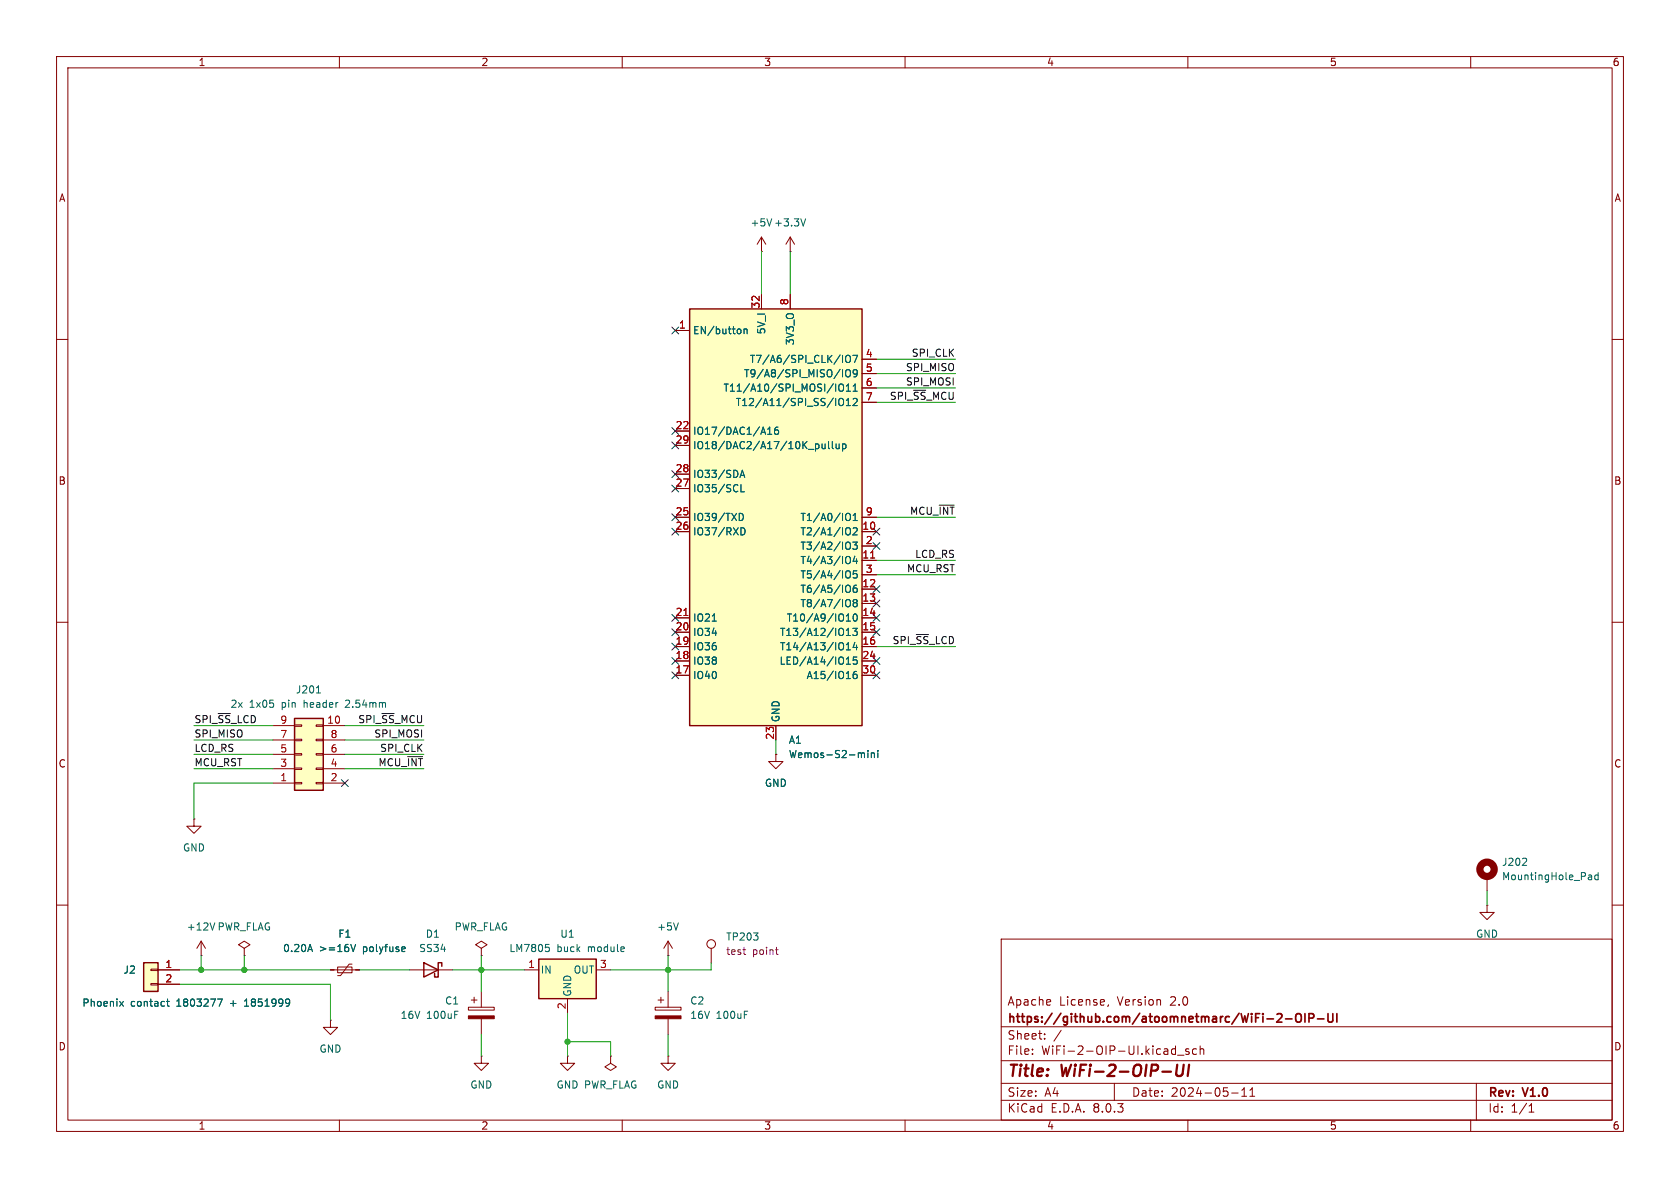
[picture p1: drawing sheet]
<svg xmlns="http://www.w3.org/2000/svg" width="297mm" height="210mm" viewBox="0 0 297 210" stroke-linecap="round" stroke-linejoin="round" font-family="sans-serif">
<g fill="none" stroke="#840000" stroke-width=".18">
<path d="M10 10h277v190h-277zM12 12h273v186h-273zM60 10v2M110 10v2M160 10v2M210 10v2M260 10v2M10 60h2M139.7 44.5h.1M139.7 41.9l-.8 1.3M139.7 41.9v2.6M139.7 41.9l.8 1.3"/>
<path d="M285 60h2M10 110h2M285 110h2M137.2 133.4v1.2h1.2l-1.2 1.3-1.3-1.3h1.3M137.2 133.4h.1M10 160h2M34.3 144.8v1.3h1.3l-1.3 1.2-1.3-1.2h1.3M34.3 144.8h.1M285 160h2M58.4 171.5h5.1M59.7 170.9h2.5v1.1h-2.5zM62.2 170.4h-.5l-1.5 2.1h-.5"/>
<path d="M82.8 178.1h4.6v.5h-4.6zM83.3 176.8h1M83.8 176.3v1M85.1 175.3v2.8M115.8 178.1h4.6v.5h-4.6zM116.3 176.8h1M116.8 176.3v1M118.1 175.3v2.8M177 166h108v32h-108zM185.7 176.8v.3l-.7 .1M196 177.6l-.2 .3M58.4 180.3v1.3h1.3l-1.3 1.3-1.3-1.3h1.3"/>
<path d="M58.4 180.3h.1M60 198v2M85.1 180.1v2.8M100.3 186.7v1.3h-1.2l1.2 1.2 1.3-1.2h-1.3M100.3 186.7h.1M107.9 186.7v1.3l1.1 .6-1.1 .6-1-.6 1-.6M107.9 186.7h.1M110 198v2M118.1 180.1v2.8M160 198v2M177 194.5h108M177 191.5h108"/>
<path d="M177 187.5h108M177 181.5h108M182.5 186.3v.1M182.5 185.5v.1M184.7 183.6v.1M184.7 182.8v.1M187.6 182.1l-1.3 2M197 191.5v3M207.4 185.4l.4 .1M207.8 184.9v1.5M207.8 186.3l-.4 .1M208.2 186.5h1.1"/>
<path d="M210 198v2M210.2 185.5l-.4-.1-.2 .2 .1 .2 .5 .2v.3h-.6M211.5 185.5l-.4-.1-.3 .3v.4l.2 .2h.5M212.2 185.5l.2-.1 .3 .1 .1 .9M212.2 184.9v1.5M217.7 193.2h1.2M219.5 193.8h.9M219.5 192.7l.5-.4v1.5M221 193.8h.8M221 192.7l.4-.4v1.5M260 198v2M261 191.5v6.5"/>
<path d="M270.3 196.6h.9M270.3 195.5l.4-.4v1.5"/>
</g>
<path d="M205.5 189.4h1.5M208.1 188.2l-.2 1.6 .2 .3a.66 .66 0 0 0 1-.3l.2-1.6M210.2 188.2l-.2 2" fill="none" stroke="#840000" stroke-width=".4"/>
<path d="M225.8 179.3l.5-.1 .3 .1v.3l-.9 1.1h.9M229.3 179.3a.5 .5 0 0 1 .5-.1 .5 .5 0 0 1 .3 .5v.5a.5 .5 0 0 1-.5 .5 .5 .5 0 0 1-.5-.5v-.5zM230.7 179.2v1.5M231.4 180l.7-.1 .2-.2-.1-.4-.2-.1h-.6v1.5M234.8 179.2v1.2l.3 .3 .4-.1 .1-.2v-1.2M236.3 179.2v1.5M227.3 180.1h1.1M232.9 180.1h1.2" fill="none" stroke="#840000" stroke-width=".3"/>
<path d="M142.4 38.7l-.4 1.2M54.8 166.9l.4 1.3M62 166.9l.4 1.3 .5-1.3M71.2 167.4h.4v.3l-.6 .1M71.6 168.2h-.4" fill="none" stroke="#006464" stroke-width=".18"/>
<g fill="#840000" stroke="#840000" stroke-width=".18">
<path d="M82.8 179.6h4.6v.5h-4.6z"/>
<path d="M115.8 179.6h4.6v.5h-4.6z"/>
</g>
<path d="M52.1 127h5v12.7h-5z" fill="#ffffc2"/>
<g fill="none" stroke="#840000" stroke-width=".18">
<path d="M48.3 138.4h3.8M48.3 128.3h3.8M48.3 135.9h3.8M48.3 133.4h3.8M48.3 130.8h3.8M52.1 128.1h1.2v.3h-1.2zM52.1 130.7h1.2v.2h-1.2zM52.1 133.2h1.2v.3h-1.2zM52.1 135.8h1.2v.2h-1.2zM52.1 138.3h1.2v.3h-1.2zM55.9 128.1h1.2v.3h-1.2zM55.9 130.7h1.2v.2h-1.2z"/>
<path d="M55.9 133.2h1.2v.3h-1.2zM55.9 135.8h1.2v.2h-1.2zM55.9 138.3h1.2v.3h-1.2zM57.1 138.4h3.9M57.1 128.3h3.9M57.1 135.9h3.9M57.1 133.4h3.9M57.1 130.8h3.9M118.1 168.9h.1M118.1 166.4l-.8 1.2M118.1 166.4v2.5M118.1 166.4l.8 1.2"/>
</g>
<path d="M52.1 127h5v12.7h-5z" fill="none" stroke="#840000" stroke-width=".25"/>
<path d="M55.9 122.5h.8M119.9 163.1l-.4 1.3" fill="none" stroke="#006464" stroke-width=".18"/>
<path d="M121.9 54.6h30.5v73.7h-30.5z" fill="#ffffc2"/>
<path d="M121.9 54.6h30.5v73.7h-30.5z" fill="none" stroke="#840000" stroke-width=".25"/>
<g fill="none" stroke="#840000" stroke-width=".18">
<path d="M119.4 58.4h2.5M134.6 52.1v2.5M139.7 52.1v2.5M119.4 76.2h2.5M119.4 78.7h2.5M152.4 63.5h2.5M152.4 66h2.5M152.4 68.6h2.5M152.4 71.1h2.5M119.4 94h2.5M119.4 91.4h2.5M119.4 86.4h2.5"/>
<path d="M119.4 83.8h2.5M152.4 94h2.5M152.4 99.1h2.5M152.4 96.5h2.5M152.4 91.4h2.5M119.4 109.2h2.5M119.4 111.8h2.5M119.4 114.3h2.5M119.4 119.4h2.5M119.4 116.8h2.5M152.4 104.1h2.5M152.4 106.7h2.5"/>
<path d="M152.4 109.2h2.5M152.4 111.8h2.5M152.4 114.3h2.5M152.4 119.4h2.5M152.4 116.8h2.5M152.4 101.6h2.5M137.2 128.3v2.5M125.7 167.6v2.6"/>
<circle cx="125.7" cy="166.9" r=".76"/>
</g>
<g fill="none" stroke="#006464" stroke-width=".18">
<path d="M130.8 58.2l.2 .2v.4l-.2 .2M131.5 58.3l.2-.1h.3l.1 .8M131.5 58.2v.8M135.7 76.8h.7M135.7 75.9l.4-.4v1.3M137.5 75.5l-.3 .1a.85 .85 0 0 0 0 1.2l.4-.1v-.5l-.2-.2-.4 .1-.1 .1M145.3 78.5l.1 .8h.3l.2-.1M145.9 78.5v.8M146.5 78v1.1l.2 .2M147.1 78v1.1l.2 .2M147.8 78.5l.1 .8h.3l.2-.1M148.4 78.5v.8"/>
<path d="M148.5 68l.1-.1a.43 .43 0 0 1 .5 .4v.4a.42 .42 0 0 1-.4 .5 .42 .42 0 0 1-.4-.5v-.4zM148.5 70.5l.1-.1a.43 .43 0 0 1 .5 .5v.4a.42 .42 0 0 1-.4 .4 .42 .42 0 0 1-.4-.4v-.4zM148.9 62.8v1.3M148.9 65.3v1.3M149 78.5h.3l.3 .2-.2 .6h-.4M149 78.5v1.2M149.6 68.3l.4-.4v1.3M149.6 70.8l.4-.4v1.3M149.6 69.2h.7M149.6 71.7h.7M149.7 62.9l.1-.1a.43 .43 0 0 1 .5 .4v.5a.42 .42 0 0 1-.4 .4 .42 .42 0 0 1-.4-.4v-.5zM149.7 65.4l.1-.1a.43 .43 0 0 1 .5 .5v.4a.42 .42 0 0 1-.4 .4 .42 .42 0 0 1-.4-.4v-.4z"/>
<path d="M150.8 62.8h.8l-.5 1.3M150.8 70.6l.5-.2 .2 .4-.7 .9h.7M150.8 69.2h.7M150.8 68.3l.4-.4v1.3M151.5 65.9l-.2 .2h-.4l-.1-.2 .1-.5 .4-.1 .2 .2a.84 .84 0 0 1-.3 1.1h-.3M130.7 90.7a.64 .64 0 0 1 .7 .7 .64 .64 0 0 1-.7 .6M130.8 84.4l.4-1.3 .5 1.3M130.9 84h.6M131 85.7v1.2h.6M131 93.3a.64 .64 0 0 1 .7 .6 .64 .64 0 0 1-.7 .7M149.7 90.8l.1-.1a.43 .43 0 0 1 .5 .5v.4a.42 .42 0 0 1-.2 .4 .42 .42 0 0 1-.4 0M149.8 93.3a.43 .43 0 0 1 .5 .4v.4a.43 .43 0 0 1-.5 .5"/>
<path d="M149.8 95.8a.43 .43 0 0 1 .5 .5v.4a.43 .43 0 0 1-.5 .4M149.8 98.4a.43 .43 0 0 1 .5 .4v.4a.43 .43 0 0 1-.5 .4M150.8 95.8h.7l-.4 .5 .4 .1v.6l-.2 .1-.5-.1M150.8 93.4l.5-.1 .2 .4-.7 .9h.7M150.8 92h.7M150.8 91.1l.4-.4v1.3M151.1 98.3l-.3 .9h.8M151.4 98.8v.8M125.9 109.8h.7M149.6 109.8h.7M149.6 108.9l.4-.4v1.3M149.6 111.4l.4-.3v1.2"/>
<path d="M149.6 114l.4-.4v1.3M149.6 116.5l.4-.4v1.3M149.6 112.3h.7M149.6 114.9h.7M149.6 117.4h.7M149.8 100.9a.43 .43 0 0 1 .5 .4v.5a.43 .43 0 0 1-.5 .4M149.8 103.4a.43 .43 0 0 1 .5 .5v.4a.43 .43 0 0 1-.5 .4M149.8 106a.43 .43 0 0 1 .5 .4v.4a.43 .43 0 0 1-.5 .5M150.8 111.1h.7l-.4 .5 .4 .1v.5l-.2 .1-.5-.1M150.9 108.7l.2-.2a.68 .68 0 0 1 .5 .7 .68 .68 0 0 1-.5 .6l-.2-.1-.1-.4zM151.1 106.5l-.3-.2 .3-.3h.2l.2 .2-.2 .3M151.1 106.5l-.3 .3 .1 .3 .2 .2 .3-.1 .1-.2v-.2l-.2-.3"/>
<path d="M151.1 106.5h.2M151.1 113.5l-.3 1h.8M151.4 103.4l-.3 .1a.86 .86 0 0 0 0 1.2l.4-.1v-.4l-.2-.3-.4 .1-.1 .2M151.4 118.7l-.3 .1a.86 .86 0 0 0 0 1.2l.4-.2v-.4l-.2-.2h-.4l-.1 .2M151.4 114v.9M151.5 100.9h-.6l-.1 .6 .2-.1 .4 .1 .1 .1v.5l-.2 .1-.5-.1M151.5 116.1h-.6l-.1 .7 .2-.2 .4 .1 .1 .2v.4l-.2 .1-.5-.1M152.3 133.1h.5v.8M153.4 132.7v.1M153.4 133.1v.8M154 133.2l.2-.1h.3l.1 .8M154 133.1v.8"/>
<path d="M155.2 132.7v.1M155.2 133.1v.8"/>
</g>
<path d="M153.9 98.6h.7M120.9 108.8h.7" fill="none" stroke="#a90000" stroke-width=".18"/>
<path d="M131.3 167.9h.5M131.7 168.7h.1M137.1 167.9h.5M137.3 168.7h.3" fill="none" stroke="#840084" stroke-width=".18"/>
<path d="M95.2 169.5h10.2v7h-10.2z" fill="#ffffc2"/>
<path d="M95.2 169.5h10.2v7h-10.2z" fill="none" stroke="#840000" stroke-width=".25"/>
<path d="M262.9 154.9v2.6M35.6 168.9h.1M35.6 166.4l-.8 1.2M35.6 166.4v2.5M35.6 166.4l.7 1.2M92.7 171.5h2.5M100.3 176.5v2.6M105.4 171.5h2.5" fill="none" stroke="#840000" stroke-width=".18"/>
<path d="M269.8 151.8l.1 .2-.1 .3-.7 .7h.8M281 154.7h.2l.2 .2v.6M281.4 155.5h-.4M281.4 155h-.4M282.5 154.7h-.3l-.3 .2 .2 .6h.4M282.5 154.2v1.3M38 163.1l-.4 1.3M96.5 166.9h.6M96.9 167.4l.2 .3v.3l-.2 .2" fill="none" stroke="#006464" stroke-width=".18"/>
<circle cx="262.9" cy="153.7" r="1.27" fill="none" stroke="#840000" stroke-width="1.3"/>
<path d="M25.4 170.2h2.5v5.1h-2.5z" fill="#ffffc2"/>
<g fill="none" stroke="#840000" stroke-width=".18">
<path d="M119.4 58.4h2.5M134.6 44.5h.1M134.6 41.9l-.7 1.3M134.6 41.9v2.6M134.6 52.1v2.5M134.6 41.9l.8 1.3M139.7 52.1v2.5M119.4 76.2h2.5M119.4 78.7h2.5M152.4 63.5h2.5M152.4 66h2.5M152.4 68.6h2.5"/>
<path d="M152.4 71.1h2.5M119.4 94h2.5M119.4 91.4h2.5M119.4 86.4h2.5M119.4 83.8h2.5M152.4 94h2.5M152.4 99.1h2.5M152.4 96.5h2.5M152.4 91.4h2.5M119.4 109.2h2.5M119.4 111.8h2.5M119.4 114.3h2.5"/>
<path d="M119.4 119.4h2.5M119.4 116.8h2.5M152.4 104.1h2.5M152.4 106.7h2.5M152.4 109.2h2.5M152.4 111.8h2.5M152.4 114.3h2.5M152.4 119.4h2.5M152.4 116.8h2.5M152.4 101.6h2.5M137.2 133.4h.1M137.2 128.3v2.5"/>
<path d="M26.7 173.9h1.2v.2h-1.2zM26.7 171.3h1.2v.3h-1.2zM27.9 171.5h3.8M27.9 174h3.8M43.2 167.6l1-.6-1-.6-1 .6 1 .6v1.3M43.2 168.9h.1M58.4 171.5h.7M62.9 171.5h.6M72.4 171.5h7.6M85.1 167.6l1-.6-1-.6-1 .6 1 .6v1.3M85.1 168.9h.1M262.9 160v1.3h-1.3l1.3 1.3 1.3-1.3h-1.3"/>
<path d="M262.9 160h.1M85.1 186.7v1.3h-1.3l1.3 1.2 1.3-1.2h-1.3M85.1 186.7h.1M118.1 186.7v1.3h-1.3l1.3 1.2 1.3-1.2h-1.3M118.1 186.7h.1"/>
</g>
<path d="M25.4 170.2h2.5v5.1h-2.5zM74.9 170.2l2.6 1.3-2.6 1.2zM78.1 170.8v-.6h-.6v2.5h-.7v-.6" fill="none" stroke="#840000" stroke-width=".25"/>
<g fill="none" stroke="#006464" stroke-width=".18">
<path d="M130.8 58.2l.2 .2v.4l-.2 .2M131.5 58.3l.2-.1h.3l.1 .8M131.5 58.2v.8M135.7 76.8h.7M135.7 75.9l.4-.4v1.3M137.5 75.5l-.3 .1a.85 .85 0 0 0 0 1.2l.4-.1v-.5l-.2-.2-.4 .1-.1 .1M145.3 78.5l.1 .8h.3l.2-.1M145.9 78.5v.8M146.5 78v1.1l.2 .2M147.1 78v1.1l.2 .2M147.8 78.5l.1 .8h.3l.2-.1M148.4 78.5v.8"/>
<path d="M148.5 68l.1-.1a.43 .43 0 0 1 .5 .4v.4a.42 .42 0 0 1-.4 .5 .42 .42 0 0 1-.4-.5v-.4zM148.5 70.5l.1-.1a.43 .43 0 0 1 .5 .5v.4a.42 .42 0 0 1-.4 .4 .42 .42 0 0 1-.4-.4v-.4zM148.9 62.8v1.3M148.9 65.3v1.3M149 78.5h.3l.3 .2-.2 .6h-.4M149 78.5v1.2M149.6 68.3l.4-.4v1.3M149.6 70.8l.4-.4v1.3M149.6 69.2h.7M149.6 71.7h.7M149.7 62.9l.1-.1a.43 .43 0 0 1 .5 .4v.5a.42 .42 0 0 1-.4 .4 .42 .42 0 0 1-.4-.4v-.5zM149.7 65.4l.1-.1a.43 .43 0 0 1 .5 .5v.4a.42 .42 0 0 1-.4 .4 .42 .42 0 0 1-.4-.4v-.4z"/>
<path d="M150.8 62.8h.8l-.5 1.3M150.8 70.6l.5-.2 .2 .4-.7 .9h.7M150.8 69.2h.7M150.8 68.3l.4-.4v1.3M151.5 65.9l-.2 .2h-.4l-.1-.2 .1-.5 .4-.1 .2 .2a.84 .84 0 0 1-.3 1.1h-.3M130.7 90.7a.64 .64 0 0 1 .7 .7 .64 .64 0 0 1-.7 .6M130.8 84.4l.4-1.3 .5 1.3M130.9 84h.6M131 85.7v1.2h.6M131 93.3a.64 .64 0 0 1 .7 .6 .64 .64 0 0 1-.7 .7M149.7 90.8l.1-.1a.43 .43 0 0 1 .5 .5v.4a.42 .42 0 0 1-.2 .4 .42 .42 0 0 1-.4 0M149.8 93.3a.43 .43 0 0 1 .5 .4v.4a.43 .43 0 0 1-.5 .5"/>
<path d="M149.8 95.8a.43 .43 0 0 1 .5 .5v.4a.43 .43 0 0 1-.5 .4M149.8 98.4a.43 .43 0 0 1 .5 .4v.4a.43 .43 0 0 1-.5 .4M150.8 95.8h.7l-.4 .5 .4 .1v.6l-.2 .1-.5-.1M150.8 93.4l.5-.1 .2 .4-.7 .9h.7M150.8 92h.7M150.8 91.1l.4-.4v1.3M151.1 98.3l-.3 .9h.8M151.4 98.8v.8M125.9 109.8h.7M149.6 109.8h.7M149.6 108.9l.4-.4v1.3M149.6 111.4l.4-.3v1.2"/>
<path d="M149.6 114l.4-.4v1.3M149.6 116.5l.4-.4v1.3M149.6 112.3h.7M149.6 114.9h.7M149.6 117.4h.7M149.8 100.9a.43 .43 0 0 1 .5 .4v.5a.43 .43 0 0 1-.5 .4M149.8 103.4a.43 .43 0 0 1 .5 .5v.4a.43 .43 0 0 1-.5 .4M149.8 106a.43 .43 0 0 1 .5 .4v.4a.43 .43 0 0 1-.5 .5M150.8 111.1h.7l-.4 .5 .4 .1v.5l-.2 .1-.5-.1M150.9 108.7l.2-.2a.68 .68 0 0 1 .5 .7 .68 .68 0 0 1-.5 .6l-.2-.1-.1-.4zM151.1 106.5l-.3-.2 .3-.3h.2l.2 .2-.2 .3M151.1 106.5l-.3 .3 .1 .3 .2 .2 .3-.1 .1-.2v-.2l-.2-.3"/>
<path d="M151.1 106.5h.2M151.1 113.5l-.3 1h.8M151.4 103.4l-.3 .1a.86 .86 0 0 0 0 1.2l.4-.1v-.4l-.2-.3-.4 .1-.1 .2M151.4 118.7l-.3 .1a.86 .86 0 0 0 0 1.2l.4-.2v-.4l-.2-.2h-.4l-.1 .2M151.4 114v.9M151.5 100.9h-.6l-.1 .6 .2-.1 .4 .1 .1 .1v.5l-.2 .1-.5-.1M151.5 116.1h-.6l-.1 .7 .2-.2 .4 .1 .1 .2v.4l-.2 .1-.5-.1M152.3 133.1h.5v.8M153.4 132.7v.1M153.4 133.1v.8M154 133.2l.2-.1h.3l.1 .8M154 133.1v.8"/>
<path d="M155.2 132.7v.1M155.2 133.1v.8M21.2 177l.6 .9M21.8 177l-.6 .9M29.4 177h.5M29.6 176.6v1.1l.3 .2M38.4 176.6h.9l-.5 1.3M43.2 177.9h.8M43.3 176.9l-.1 .1M51.1 176.7a1.07 1.07 0 0 1-.1 1.1M51.2 177.1l-.1 .2M54.8 166.9l.4 1.3"/>
<path d="M62 166.9l.4 1.3 .5-1.3M71.2 167.4h.4v.3l-.6 .1M71.6 168.2h-.4"/>
</g>
<g fill="none" stroke="#009600" stroke-width=".18">
<path d="M134.6 44.5v7.6M139.7 44.5v7.6M154.9 66h14M154.9 71.1h14M154.9 63.5h14M154.9 68.6h14M154.9 91.4h14M154.9 99.1h14M154.9 114.3h14M154.9 101.6h14M34.3 128.3h14M34.3 133.4h14"/>
<path d="M34.3 135.9h14M34.3 130.8h14M48.3 138.4h-14v6.4M61 128.3h13.9M61 133.4h13.9M61 135.9h13.9M61 130.8h13.9M137.2 130.8v2.6M262.9 157.5v2.5M31.7 171.5h26.7M31.7 174h26.7v6.3M35.6 168.9v2.6"/>
<path d="M43.2 168.9v2.6M63.5 171.5h8.9M80 171.5h12.7M85.1 168.9v6.4M100.3 179.1v7.6M118.1 168.9v6.4M125.7 170.2v1.3h-17.8M85.1 182.9v3.8M100.3 184.2h7.6v2.5M118.1 182.9v3.8"/>
</g>
<g fill="none" stroke="#000084" stroke-width=".18">
<path d="M118.8 57.8l1.2 1.2M120 57.8l-1.2 1.2M118.8 78.1l1.2 1.2M118.8 75.6l1.2 1.2M120 78.1l-1.2 1.2M120 75.6l-1.2 1.2M118.8 83.2l1.2 1.2M118.8 85.8l1.2 1.2M118.8 90.8l1.2 1.2M118.8 93.4l1.2 1.2M120 83.2l-1.2 1.2M120 85.8l-1.2 1.2"/>
<path d="M120 90.8l-1.2 1.2M120 93.4l-1.2 1.2M154.3 93.4l1.2 1.2M154.3 95.9l1.2 1.2M155.5 93.4l-1.2 1.2M155.5 95.9l-1.2 1.2M118.8 113.7l1.2 1.2M118.8 118.8l1.2 1.2M118.8 108.6l1.2 1.2M118.8 116.2l1.2 1.2M118.8 111.2l1.2 1.2M120 113.7l-1.2 1.2"/>
<path d="M120 118.8l-1.2 1.2M120 108.6l-1.2 1.2M120 116.2l-1.2 1.2M120 111.2l-1.2 1.2M154.3 108.6l1.2 1.2M154.3 106.1l1.2 1.2M154.3 116.2l1.2 1.2M154.3 111.2l1.2 1.2M154.3 103.5l1.2 1.2M154.3 118.8l1.2 1.2M155.5 108.6l-1.2 1.2M155.5 106.1l-1.2 1.2"/>
<path d="M155.5 116.2l-1.2 1.2M155.5 111.2l-1.2 1.2M155.5 103.5l-1.2 1.2M155.5 118.8l-1.2 1.2M60.4 137.8l1.2 1.2M61.6 137.8l-1.2 1.2"/>
</g>
<path d="M153.9 98.6h.7M120.9 108.8h.7" fill="none" stroke="#a90000" stroke-width=".18"/>
<g fill="#009600" stroke="#009600" stroke-width=".18">
<circle cx="118.1" cy="171.5" r=".46"/>
<circle cx="85.1" cy="171.5" r=".46"/>
<circle cx="100.3" cy="184.2" r=".46"/>
<circle cx="43.2" cy="171.5" r=".46"/>
<circle cx="35.6" cy="171.5" r=".46"/>
</g>
<g font-size="2.8" fill="#840000">
<text x="178" y="190.9">Title:</text>
<text x="187.7" y="190.9">WiFi-2-OIP-UI</text>
</g>
<g font-size="2.1" fill="#840000">
<text x="178" y="178">Apache</text>
<text x="187.2" y="178">License,</text>
<text x="197.6" y="178">Version</text>
<text x="207" y="178">2.0</text>
<text x="178" y="184">Sheet:</text>
<text x="178" y="181.2">https://github.com/atoomnetmarc/WiFi-2-OIP-UI</text>
<text x="178" y="186.7">File:</text>
<text x="184.1" y="186.7">WiFi-2-OIP-UI.kicad_sch</text>
<text x="178" y="196.9">KiCad</text>
<text x="178" y="194.1">Size:</text>
<text x="184.7" y="194.1">A4</text>
<text x="185.7" y="196.9">E.D.A.</text>
<text x="193.3" y="196.9">8.0.3</text>
<text x="200" y="194.1">Date:</text>
<text x="207" y="194.1">2024-05-11</text>
<text x="263" y="194.3">Rev:</text>
<text x="263" y="196.9">Id:</text>
<text x="267.1" y="196.9">1/1</text>
<text x="269.4" y="194.3">V1.0</text>
</g>
<g font-size="1.8" fill="#840000">
<text x="35" y="11.9">1</text>
<text x="85" y="11.9">2</text>
<text x="135" y="11.9">3</text>
<text x="185" y="11.9">4</text>
<text x="235" y="11.9">5</text>
<text x="285" y="11.9">6</text>
<text x="10.3" y="35.9">A</text>
<text x="285.3" y="35.9">A</text>
<text x="10.3" y="85.9">B</text>
<text x="285.3" y="85.9">B</text>
<text x="10.3" y="135.9">C</text>
<text x="285.3" y="135.9">C</text>
<text x="10.3" y="185.9">D</text>
<text x="285.3" y="185.9">D</text>
<text x="35" y="199.9">1</text>
<text x="85" y="199.9">2</text>
<text x="135" y="199.9">3</text>
<text x="185" y="199.9">4</text>
<text x="235" y="199.9">5</text>
<text x="285" y="199.9">6</text>
</g>
<g font-size="1.8" fill="#006464">
<text x="132.6" y="40.2">+5V +3.3V</text>
<text x="122.4" y="59.3">EN/button</text>
<text x="135.5" y="59.2" transform="rotate(-90 135.5 59.2)">5V_I</text>
<text x="132.5" y="64.4">T7/A6/SPI_CLK/IO7</text>
<text x="140.6" y="61.1" transform="rotate(-90 140.6 61.1)">3V3_O</text>
<text x="127.8" y="69.4">T11/A10/SPI_MOSI/IO11</text>
<text x="130" y="72">T12/A11/SPI_SS/IO12</text>
<text x="131.4" y="66.9">T9/A8/SPI_MISO/IO9</text>
<text x="122.4" y="77.1">IO17/DAC1/A16</text>
<text x="122.4" y="79.6">IO18/DAC2/A17/10K_pullup</text>
<text x="122.4" y="87.2">IO35/SCL</text>
<text x="122.4" y="84.7">IO33/SDA</text>
<text x="122.4" y="92.3">IO39/TXD</text>
<text x="122.4" y="94.8">IO37/RXD</text>
<text x="141.4" y="94.8">T2/A1/IO2</text>
<text x="141.4" y="92.3">T1/A0/IO1</text>
<text x="141.4" y="99.9">T4/A3/IO4</text>
<text x="141.4" y="97.4">T3/A2/IO3</text>
<text x="141.4" y="105">T6/A5/IO6</text>
<text x="141.4" y="107.5">T8/A7/IO8</text>
<text x="141.4" y="102.5">T5/A4/IO5</text>
<text x="122.4" y="112.6">IO34</text>
<text x="122.4" y="110.1">IO21</text>
<text x="137.8" y="112.6">T13/A12/IO13</text>
<text x="139" y="110.1">T10/A9/IO10</text>
<text x="122.4" y="117.7">IO38</text>
<text x="122.4" y="115.2">IO36</text>
<text x="137.7" y="117.7">LED/A14/IO15</text>
<text x="137.8" y="115.2">T14/A13/IO14</text>
<text x="40.7" y="125.3">2x</text>
<text x="44.1" y="125.3">1x05</text>
<text x="49.9" y="125.3">pin</text>
<text x="52.2" y="122.8">J201</text>
<text x="54" y="125.3">header</text>
<text x="61.6" y="125.3">2.54mm</text>
<text x="122.4" y="120.2">IO40</text>
<text x="142.5" y="120.2">A15/IO16</text>
<text x="138" y="127.8" transform="rotate(-90 138 127.8)">GND</text>
<text x="139.4" y="131.7">A1</text>
<text x="139.4" y="134.2">Wemos-S2-mini</text>
<text x="135.1" y="139.3">GND</text>
<text x="32.3" y="150.7">GND</text>
<text x="265.4" y="153.3">J202</text>
<text x="265.4" y="155.8">MountingHole_Pad</text>
<text x="32.9" y="164.7">+12V</text>
<text x="38.4" y="164.7">PWR_FLAG</text>
<text x="59.7" y="166">F1</text>
<text x="75.2" y="166">D1</text>
<text x="80.3" y="164.7">PWR_FLAG</text>
<text x="99" y="166">U1</text>
<text x="116.1" y="164.7">+5V</text>
<text x="128.3" y="166.5">TP203</text>
<text x="260.9" y="166">GND</text>
<text x="21.7" y="172.3">J2</text>
<text x="49.9" y="168.5">0.20A</text>
<text x="56.4" y="168.5">&gt;=16V</text>
<text x="64.3" y="168.5">polyfuse</text>
<text x="74" y="168.5">SS34</text>
<text x="89.9" y="168.5">LM7805</text>
<text x="95.5" y="172.3">IN</text>
<text x="98.4" y="168.5">buck</text>
<text x="101.3" y="172.3">OUT</text>
<text x="104" y="168.5">module</text>
<text x="14.5" y="178.2">Phoenix</text>
<text x="23.1" y="178.2">contact</text>
<text x="31.3" y="178.2">1803277</text>
<text x="41" y="178.2">+</text>
<text x="43.7" y="178.2">1851999</text>
<text x="78.6" y="177.8">C1</text>
<text x="101.2" y="176.3" transform="rotate(-90 101.2 176.3)">GND</text>
<text x="121.9" y="177.8">C2</text>
<text x="70.7" y="180.3">16V</text>
<text x="75.4" y="180.3">100uF</text>
<text x="121.9" y="180.3">16V</text>
<text x="126.6" y="180.3">100uF</text>
<text x="56.4" y="186.3">GND</text>
<text x="83.1" y="192.6">GND</text>
<text x="98.3" y="192.6">GND PWR_FLAG</text>
<text x="116.1" y="192.6">GND</text>
</g>
<g font-size="1.8" fill="#a90000">
<text x="119.9" y="58.2">1</text>
<text x="134.4" y="54.7" transform="rotate(-90 134.4 54.7)">32</text>
<text x="139.4" y="54" transform="rotate(-90 139.4 54)">8</text>
<text x="153" y="63.2">4</text>
<text x="153" y="65.8">5</text>
<text x="153" y="68.3">6</text>
<text x="153" y="70.9">7</text>
<text x="119.3" y="75.9">22</text>
<text x="119.3" y="83.6">28</text>
<text x="119.3" y="78.5">29</text>
<text x="119.3" y="86.1">27</text>
<text x="119.3" y="91.2">25</text>
<text x="119.3" y="93.7">26</text>
<text x="152.4" y="93.7">10</text>
<text x="153" y="91.2">9</text>
<text x="152.4" y="98.8">11</text>
<text x="153" y="96.3">2</text>
<text x="153" y="101.3">3</text>
<text x="152.4" y="103.9">12</text>
<text x="152.4" y="106.4">13</text>
<text x="119.3" y="111.5">20</text>
<text x="119.3" y="109">21</text>
<text x="152.4" y="109">14</text>
<text x="152.4" y="111.5">15</text>
<text x="119.3" y="119.1">17</text>
<text x="119.3" y="116.6">18</text>
<text x="119.3" y="114">19</text>
<text x="152.4" y="114">16</text>
<text x="152.4" y="116.6">24</text>
<text x="152.4" y="119.1">30</text>
<text x="49.5" y="130.6">7</text>
<text x="49.5" y="128">9</text>
<text x="57.7" y="128">10</text>
<text x="58.3" y="130.6">8</text>
<text x="136.9" y="130.9" transform="rotate(-90 136.9 130.9)">23</text>
<text x="49.5" y="135.6">3</text>
<text x="49.5" y="133.1">5</text>
<text x="58.3" y="135.6">4</text>
<text x="58.3" y="133.1">6</text>
<text x="49.5" y="138.2">1</text>
<text x="58.3" y="138.2">2</text>
<text x="29.1" y="171.2">1</text>
<text x="29.1" y="173.7">2</text>
<text x="93.3" y="171.2">1</text>
<text x="106" y="171.2">3</text>
<text x="100.1" y="178.5" transform="rotate(-90 100.1 178.5)">2</text>
</g>
<g font-size="1.8" fill="#0f0f0f">
<text x="160.1" y="65.7">SPI_MISO</text>
<text x="161.1" y="63.2">SPI_CLK</text>
<text x="157.2" y="70.8">SPI_~{SS}_MCU</text>
<text x="160.1" y="68.2">SPI_MOSI</text>
<text x="160.8" y="91.1">MCU_~{INT}</text>
<text x="160.2" y="101.3">MCU_RST</text>
<text x="161.7" y="98.7">LCD_RS</text>
<text x="157.7" y="114">SPI_~{SS}_LCD</text>
<text x="34.3" y="130.5">SPI_MISO</text>
<text x="34.3" y="127.9">SPI_~{SS}_LCD</text>
<text x="63.2" y="127.9">SPI_~{SS}_MCU</text>
<text x="66.1" y="130.5">SPI_MOSI</text>
<text x="34.3" y="135.5">MCU_RST</text>
<text x="34.3" y="133">LCD_RS</text>
<text x="66.8" y="135.5">MCU_~{INT}</text>
<text x="67.1" y="133">SPI_CLK</text>
</g>
<g font-size="1.8" fill="#840084">
<text x="128.3" y="169">test</text>
<text x="133" y="169">point</text>
</g>
</svg>
